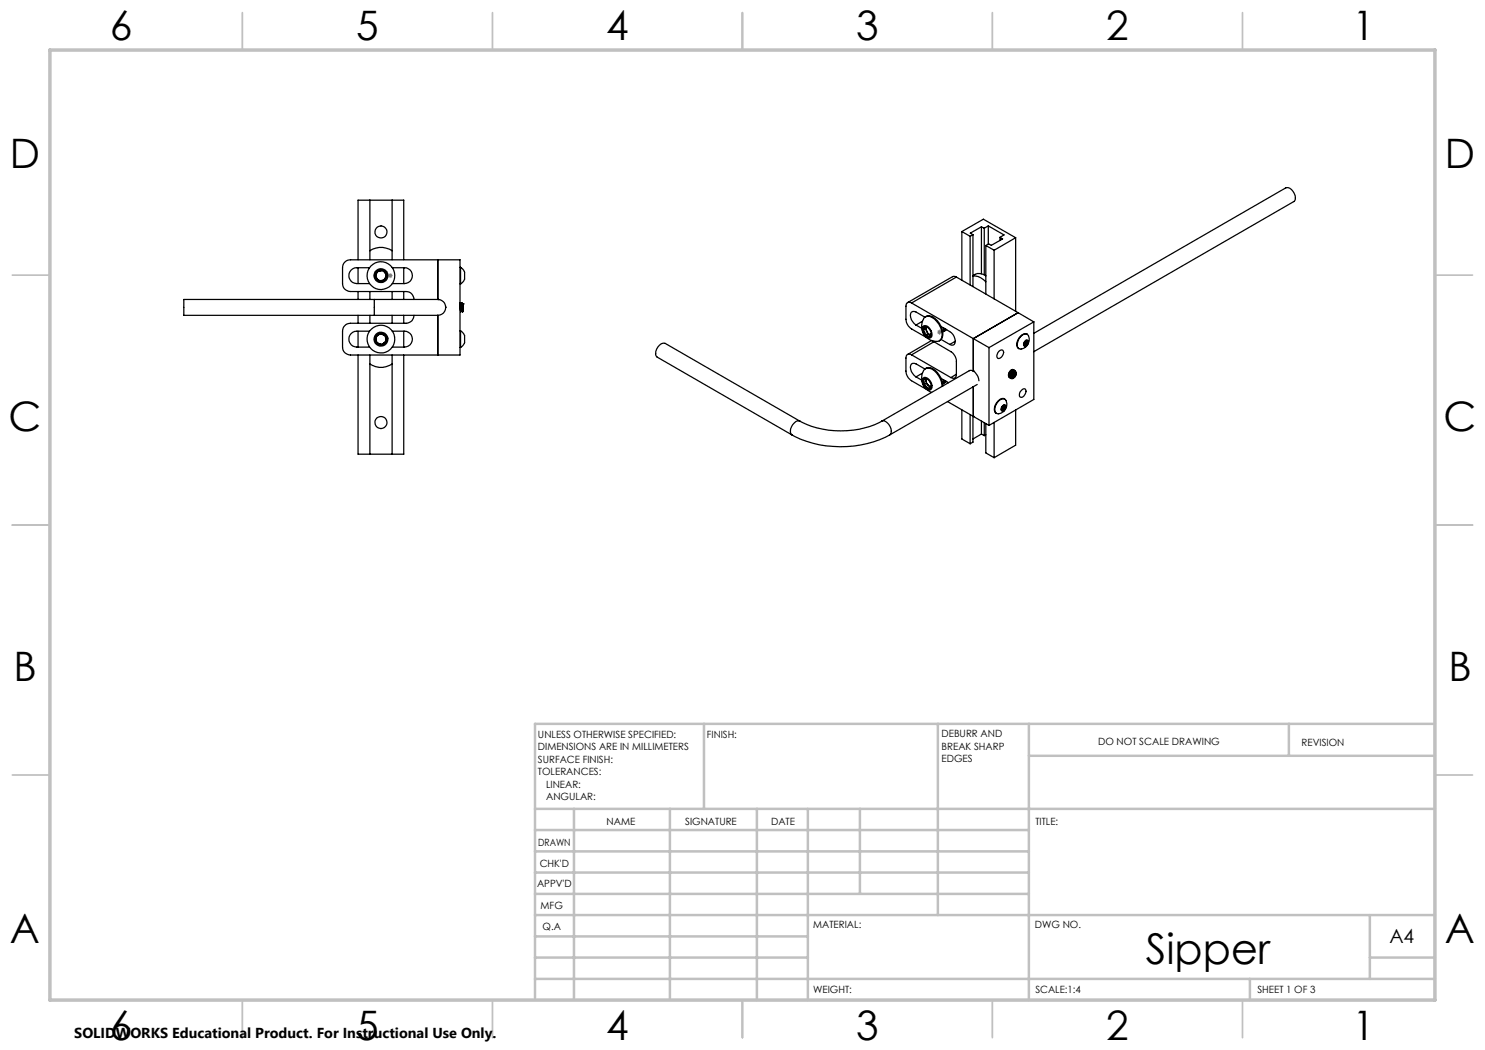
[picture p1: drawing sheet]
<svg xmlns="http://www.w3.org/2000/svg" width="297mm" height="210mm" viewBox="0 0 297 210" stroke-linecap="round" stroke-linejoin="round" font-family="sans-serif">
<path d="M77.5 55.1h1M77.7 54.8l.7 .7M78 54.6v1M78.4 54.8l-.7 .7M187.4 66.4h1M187.6 66.1l.7 .7M187.9 65.9v1M188.3 66.1l-.7 .7M201.8 74.7h1M201.9 74.4l.7 .7M202.3 74.2v1M202.6 74.4l-.7 .7" fill="none" stroke="#808080" stroke-width=".2"/>
<g fill="none" stroke="#c0c0c0" stroke-width=".35">
<path d="M48.5 2.5v7.5M98.5 2.5v7.5M148.5 2.5v7.5M198.5 2.5v7.5M248.5 2.5v7.5M2.5 55h7.5M287 55h7.5M2.5 105h7.5M287 105h7.5M2.5 155h7.5M287 155h7.5M48.5 200v7.5"/>
<path d="M98.5 200v7.5M148.5 200v7.5M198.5 200v7.5M248.5 200v7.5"/>
</g>
<g fill="none" stroke="#c0c0c0" stroke-width=".5">
<path d="M140.8 144.8v17M187.6 144.8v38.2M205.8 144.8v55.2M205.8 151.2h81.2M257.8 144.8v6.4M287 144.8h-180v55.2M107 161.8h180M107 178.8h98.8M107 174.5h98.8M107 170.3h98.8M107 166h98.8M114.8 161.8v38.2"/>
<path d="M134 161.8v38.2M151.4 161.8v38.2M161.6 161.8v38.2M172 161.8v17M107 195.8h180M107 191.5h54.6M107 187.3h54.6M107 183h180M250 195.8v4.2M274 191.5h13M274 183v12.8"/>
</g>
<path d="M10 10h277v190h-277z" fill="none" stroke="#c0c0c0" stroke-width=".7"/>
<g fill="none" stroke="#000" stroke-width=".25">
<path d="M71.6 52v-12h9.2v12M71.6 53.5v3.2M71.6 58.3v1.6M73.9 53.5h-2.5a1.59 1.59 0 0 0-1.6 1.6 1.59 1.59 0 0 0 1.6 1.6h2.5M74 50.2a3.9 3.9 0 0 1 4.4 0M74 40v12M74 58.3v1.6M74.9 59.9h12.7M74.9 59.9h-38.1v3.2h38.1M74.9 59.9v3.2M75 55.2l.7 1M75 55.2a1.08 1.08 0 0 0 .7 1"/>
<path d="M75.5 54.2a1.15 1.15 0 0 0-.5 1M75.5 54.2l-.5 1M76.7 54.1l-1.2 .1M76.7 54.1l-.8-.1-.4 .2M76.7 54.1a1.19 1.19 0 0 1 .6 .9M76.7 54.1l.6 .9M76.9 56l-1.2 .2M76.9 56a1.15 1.15 0 0 1-1.2 .2M77.3 55l-.4 1M77.3 55v.4l-.4 .6M78.4 40v12M78.4 58.3v1.6"/>
<path d="M78.5 53.5h2.4a1.59 1.59 0 0 1 1.6 1.6 1.59 1.59 0 0 1-1.6 1.6h-2.4M80.8 53.5v3.2M80.8 58.3v1.6M82.8 59.9a1.57 1.57 0 0 0-1.6-1.6h-11.1a1.57 1.57 0 0 1-1.6-1.6v-3.2a1.57 1.57 0 0 1 1.6-1.5h21.9v19h-21.9a1.57 1.57 0 0 1-1.6-1.6v-3.2a1.57 1.57 0 0 1 1.6-1.5h11.1a1.57 1.57 0 0 0 1.6-1.6M87.6 59.9a1.57 1.57 0 0 1 1.5 1.6M87.6 52v7.9M87.6 59.9h.2M92 53.5h.1M92 56.8h.1M92.1 53.5l.3 .1a2.22 2.22 0 0 1 .3 2.7l-.6 .5M92.1 53.5v3.3M191.3 55.4l-.4-.1h-.4l-9 5.2"/>
<path d="M191.3 55.4l-9 5.2M191.3 55.4l12.3 7.1M192.4 46.3l1.6 1M192.4 46.3l4.3-2.5 6.4 3.7M192.4 46.3v9.7M194 47.3v9.7M194.6 55.2a2.97 2.97 0 0 1 2.6 1.2M194.6 55.1a2.1 2.1 0 0 1 2.6 .1M194.6 46.9l-.6 .4M194.6 46.9v10.4M196.3 45.4l.5 .2M196.3 45.4l-2.2 1.2 .5 .3"/>
<path d="M196.3 45.4v9.3M196.8 45.6v9.4M197.2 49.1v9.7M197.2 49.1l1.6 1M197.7 45.2l3.1 1.8-.8 .5M197.7 45.2l-.9 .4M197.7 45.2v3.6M198.8 50.1v9.7M200 47.5l.5 .3-2.2 1.3-.6-.3-.5 .3M200 47.5v.6M203.1 47.5l-4.3 2.6M203.1 47.5v14.8"/>
<path d="M71.6 71v19.8h9.2v-19.8M71.6 63.1v1.6M71.6 66.2v3.2M73.9 66.2h-2.5a1.59 1.59 0 0 0-1.6 1.6 1.59 1.59 0 0 0 1.6 1.6h2.5M74 72.8a3.9 3.9 0 0 0 4.4 0M74 63.1v1.6M74 71v19.8M74.9 63.1h12.7M75.1 67.4l-.1 .5 .3 .6M75.1 67.4l.2 1.1M75.3 68.5l1.1 .5M75.3 68.5a1.22 1.22 0 0 0 1.1 .5"/>
<path d="M76 66.7l-.9 .7M76 66.7l-.6 .3-.3 .4M76 66.7l1.1 .4M76 66.7l.7 .1 .4 .3M77.1 67.1a1.09 1.09 0 0 1 .2 1.2M77.1 67.1l.2 1.2M77.3 68.3l-.9 .7M77.3 68.3l-.5 .5-.4 .2M78.4 63.1v1.6M78.4 71v19.8M78.5 66.2h2.4a1.59 1.59 0 0 1 1.6 1.6 1.59 1.59 0 0 1-1.6 1.6h-2.4M80.8 63.1v1.6"/>
<path d="M80.8 66.2v3.2M87.6 63.1v7.9M89.1 61.2v.3M89.1 61.5a1.57 1.57 0 0 1-1.5 1.6M92 60.6l.4 1.5-.2 .3M92 61l.2 1.4M92 60.6l.2 1.7M92 66.2h.1M92 69.5h.1M92.1 66.2l.3 .1a2.25 2.25 0 0 1 .1 2.9l-.4 .3M92.1 66.2v3.3M92.3 60.6l-.1 .3 .2 1.2"/>
<path d="M92.3 60.6l.2 1.8M92.3 60.6h.1M92.4 60.6l.1 .3M92.4 60.6l.1 1.4M92.5 62v.4M92.5 62l.1 .1M92.5 60.9l.1 .7M92.5 62.3h.1M92.6 60.9v.3M92.6 60.8h.1M92.6 61.6v.5M92.6 60.8v.4"/>
<path d="M92.6 62.1l-.1 .2M92.6 61.2v.4M92.6 60.8v.1M182.3 60.6a.69 .69 0 0 0-.8-.1 .69 .69 0 0 0-.3 .7v2.6a2.42 2.42 0 0 0 1.1 2l3 1.7M182.3 71a.69 .69 0 0 0-.8-.1 .69 .69 0 0 0-.3 .7v2.6a2.42 2.42 0 0 0 1.1 2l3 1.7M182.3 60.6l12.4 7.1M182.3 71l7.9 4.5M183.2 65l1.1 .6M183.2 75.4l1.1 .6M184.5 64.3l-1.3 .7M184.5 74.6l-1.3 .8M184.6 75.7a.78 .78 0 0 1 1.2 .2 1.41 1.41 0 0 1 .3 2.1 1.74 1.74 0 0 1-1.5-2.3z"/>
<path d="M184.6 66l.5 1M184.6 66l.4 .5 .1 .5M184.7 75.9l-.1 .4 .2 .7M184.7 75.9l.2 .5-.1 .6M184.7 65.2a1.56 1.56 0 0 1 1.7 1.8 .58 .58 0 0 1-.9 .5 1.78 1.78 0 0 1-.8-2.3zM184.8 63.6a1.71 1.71 0 0 1 2.5 .7 3.4 3.4 0 0 1 .8 3.7 2.04 2.04 0 0 1-2.7-.4 3.1 3.1 0 0 1-.6-4zM184.8 77l.8 .7M184.8 77l.4 .2 .4 .5M185 65.3a1.47 1.47 0 0 1 1.2 1.4M185 65.3a.49 .49 0 0 0-.4 .7M185 65.3l.5 .2M185 65.3l-.4 .7"/>
<path d="M185 63.4l-1.8-1a.77 .77 0 0 0-1 .1 .77 .77 0 0 0-.1 1 2.79 2.79 0 0 0 1.1 1.5M185 73.8l-1.8-1a.77 .77 0 0 0-1 .1 .77 .77 0 0 0-.1 1 2.79 2.79 0 0 0 1.1 1.5M185.1 73.8l.1-.1a1.78 1.78 0 0 1 2.3 .8 4.4 4.4 0 0 1 1.1 2.7M185.1 63.4a1.4 1.4 0 0 1 1.9 .3 3.4 3.4 0 0 1 1.2 4.2l-.3 .3M185.1 67l.3 .3 .5 .1M185.1 65.7l.2-.3-.1 .4 .1 .4M185.1 67l.5 .1 .3 .3M185.1 65.7l-.5 .3M185.1 65.7l.2 .5M185.2 75.8v.4M185.2 76.2l.5 .9M185.2 76.2l.1 .5"/>
<path d="M185.3 75.7l-.1 .5M185.3 76.7l-.5 .3M185.3 76.7l.4 .4M185.3 75.7a1.7 1.7 0 0 1 .9 1.8M185.3 75.7a.44 .44 0 0 0-.6 .2M185.3 75.7l-.6 .2M185.3 75.7l.2 .1M185.3 66.2l.7 .7M185.3 66.2l.3 .5M185.6 66.7l-.5 .3M185.6 66.7l.4 .2M185.7 77.1l.5 .3"/>
<path d="M185.7 77.1l.3 .4M186 66.9l.2 .1M186 77.5l-.4 .2M186.2 77.5l-.3 .2h-.3M186.2 77.5l-.6 .2M186.2 77.4l-.2 .1M186.2 77.1v.4M186.2 66.7l-.1 .6-.2 .1M186.2 66.8l-.3 .6M186.3 68.1l-4.8 2.8M186.4 68.1l3.8 2.2a2.37 2.37 0 0 1 1.1 2v2.6M186.8 68.4l-4.5 2.6"/>
<path d="M188.2 65.3a4.1 4.1 0 0 1 2.7 2.1 1.2 1.2 0 0 1-.3 1.6l-.7-.1M188.2 67.9l1.7 1M188.2 75.7l1.5 .8M188.4 77.3a4.1 4.1 0 0 0-2.5-3.6 1 1 0 0 0-1.2 .4 3 3 0 0 0 1.6 4.4M188.7 75.9l-.2 .9M188.7 65.6v.4l-.2 .4M188.7 76v.4l-.2 .4M188.8 65.6v.3l-.3 .5M188.9 66.2h.1M188.9 76.5v.1M189.1 76.2l-.1 .3-.4 .1M189.1 65.8v.3l-.4 .1"/>
<path d="M189.2 76.2l-.3 .3M189.2 65.9l-.3 .2M189.3 76.3l-.2 .1M189.3 65.9l-.2 .1M191.1 68.3l-1.2 .6M191.3 74.9a.67 .67 0 0 1-.3 .7 .67 .67 0 0 1-.8-.1M191.3 74.9l-1.1 .6M194.7 74.2h.1M194.7 74.2l-.4-.1h-.4l-17.5 10.1M194.7 74.2a2.73 2.73 0 0 1 1.1 2M194.7 67.7v6.5M194.7 77.3v6"/>
<path d="M194.7 67.7l3.1 1.8M195.4 76.9l-17.5 10.1M197.8 69.5v15.6M199.8 70.3l.3-.2 .4-.1a1.11 1.11 0 0 1-.9 1.7 .95 .95 0 0 1 .2-1.4zM200.9 79.8a.87 .87 0 0 0-1.3 .4 1.78 1.78 0 0 0-.4 2.4l.1 .1M202.3 75.4l.2 .2M202.4 75.3l.3 .1M202.4 75.1v.2M202.5 75.1h-.1M202.5 75.6l-.3 .1M202.6 74.5l.5-.2a.89 .89 0 0 1 0 1 .89 .89 0 0 1-.9 .4M202.6 74.5l.4-.1 .2 .2v.2l-.1 .5-.6 .3"/>
<path d="M202.6 74.5l-.3 .9M202.6 73.9a.98 .98 0 0 0-.8 .6 .98 .98 0 0 0 .2 1.1M202.6 74.9l.4 .2M202.6 74.9l-.1 .2M202.7 74.7l-.2 .4M202.7 74.7h.1M202.7 74.7l-.1 .2M202.7 74.4l-.3 .3-.1 .7M202.8 74.1l-.1-.1a1 1 0 0 0-.8 1.5l.3 .1M202.8 74.6l-.3 .4-.1 .3M202.8 74.6l.3 .1M202.8 74.6h-.1"/>
<path d="M202.9 74.1a.97 .97 0 0 0-.7 1.6M202.9 74.1h.1M203 75.1l-.3 .3M203.1 74.7l-.1 .4M203.1 74.3l-.1-.2a.98 .98 0 0 0-.8 1.6M203.6 62.5l-8.9 5.2M203.6 62.5l3.2 1.9M204.2 67.3a.93 .93 0 0 1 1.5-.1 1.8 1.8 0 0 1-.2 1.8 1.8 1.8 0 0 1-1.8 .7 1.91 1.91 0 0 1 .5-2.4zM204.3 78.1l.5-.4 .2 .1a1.11 1.11 0 0 1-1 1.6 .96 .96 0 0 1 .3-1.3zM204.8 68.9l.2 .2M205 68.3a.43 .43 0 0 1 .6-.2 .75 .75 0 0 1-.1 .8 .75 .75 0 0 1-.7 .2l-.1-.4zM205 68.9h-.2"/>
<path d="M205 68.9l-.2 .1M205.1 68.7l.3 .2M205.1 68.7l-.1 .2M205.2 68.5l-.2 .4M205.2 68.5l-.1 .2M205.3 68.2l-.1-.1v.4M205.3 68.2l.3 .2M205.3 68.2l-.1 .3M205.4 68.1a.76 .76 0 0 0-.6 .8M205.4 68.1l.2 .3M205.4 68.1l-.3 .1M205.4 68.9l-.4 .2"/>
<path d="M205.5 66.8a1.3 1.3 0 0 0-1.7 .9 1.48 1.48 0 0 0 0 2M205.6 68.4l-.2 .5M206.8 66.7l50.4-29.1a1.91 1.91 0 0 1 1.8 2.4l-.2 .3-52 30M206.8 64.4v15.5l-9 5.2M206.8 64.4l-9 5.1M158.4 87a21.4 21.4 0 0 0 19.5 0M160 84.2a18.2 18.2 0 0 0 16.4 0M160 84.2l-27-15.5a1.89 1.89 0 0 0-1.7 2.7l27.1 15.6M160 84.2a1.43 1.43 0 0 0-1.7 1.2 1.36 1.36 0 0 0 .1 1.6M176.4 84.2a1.47 1.47 0 0 1 1.6 1.2 1.36 1.36 0 0 1-.1 1.6M189.5 80.3l5.2 3M192.4 82v5.8l1.6 1"/>
<path d="M194 82.9v5.9M194.6 83.2v5.2l-.6 .4M194.7 83.3h.1M194.7 83.3l3.1 1.8M196.3 86.8l-1.7 1M196.3 84.2v2.6M196.3 86.8l.5 .3M196.8 84.6v2.5M197.2 84.7v5.9l1.6 .9M197.2 87l-.4 .1M198.8 84.5v7M199.7 80.2a.97 .97 0 0 1 1.5-.1 1.81 1.81 0 0 1-.2 1.9 1.81 1.81 0 0 1-1.8 .6 1.87 1.87 0 0 1 .5-2.4z"/>
<path d="M200.3 82l.4 .1M200.3 81.8v.2M200.3 81.9l.4 .2M200.5 81.2l.5-.2a.79 .79 0 0 1-.7 1.2l-.1-.6zM200.6 81.7l-.3 .2M200.6 81.7l-.2 .2M200.8 81.1a.83 .83 0 0 0-.5 .9M200.8 81.1l.3 .1M200.8 81.1v.2M200.8 81.1h-.1M200.8 81.5l.2 .2M200.8 81.5l-.2 .2"/>
<path d="M200.8 81.3l-.2 .4M200.8 81.3v.2M201 81.7l-.3 .4M201.1 81.2l-.1 .5M203.1 82v7l-4.3 2.5"/>
<circle cx="76.2" cy="55.1" r="1.39"/>
<circle cx="76.2" cy="46.4" r="1.21"/>
<circle cx="76.2" cy="55.1" r=".98"/>
<circle cx="76.2" cy="55.1" r="2.79"/>
<circle cx="76.2" cy="67.8" r="2.76"/>
<circle cx="76.2" cy="67.8" r=".99"/>
<circle cx="76.2" cy="67.8" r="1.39"/>
<circle cx="76.2" cy="84.5" r="1.21"/>
</g>
<text font-size="8.5" x="229.2" y="192.7">Sipper</text>
<g font-size="8.1">
<text x="22" y="8">6</text>
<text x="71.2" y="8">5</text>
<text x="121.2" y="8">4</text>
<text x="171.3" y="8">3</text>
<text x="221.3" y="8">2</text>
<text x="270.5" y="8">1</text>
<text x="2" y="33.6">D</text>
<text x="289" y="33.6">D</text>
<text x="1.7" y="86.1">C</text>
<text x="288.7" y="86.1">C</text>
<text x="2.7" y="136.1">B</text>
<text x="289.7" y="136.1">B</text>
<text x="2" y="188.6">A</text>
<text x="289" y="188.6">A</text>
<text x="22" y="208">6</text>
<text x="71.2" y="208">5</text>
<text x="121.2" y="208">4</text>
<text x="171.3" y="208">3</text>
<text x="221.3" y="208">2</text>
<text x="270.5" y="208">1</text>
</g>
<text font-size="3.9" x="277.9" y="188.5">A4</text>
<text font-size="2.9" x="14.9" y="207.6">SOLIDWORKS Educational Product. For Instructional Use Only.</text>
<g font-size="2">
<text x="107.6" y="147.6">UNLESS OTHERWISE SPECIFIED:</text>
<text x="141.4" y="147.6">FINISH:</text>
<text x="188.3" y="147.5">DEBURR AND</text>
<text x="188.3" y="150">BREAK SHARP</text>
<text x="219.6" y="149">DO NOT SCALE DRAWING</text>
<text x="260.3" y="149.2">REVISION</text>
<text x="107.6" y="150.1">DIMENSIONS ARE IN MILLIMETERS</text>
<text x="107.6" y="152.6">SURFACE FINISH:</text>
<text x="107.6" y="155.1">TOLERANCES:</text>
<text x="188.3" y="152.5">EDGES</text>
<text x="109.2" y="157.6">LINEAR:</text>
<text x="109.2" y="160.1">ANGULAR:</text>
<text x="121.3" y="165">NAME</text>
<text x="137" y="164.9">SIGNATURE</text>
<text x="154.2" y="164.9">DATE</text>
<text x="207.1" y="164.9">TITLE:</text>
<text x="107.6" y="169.1">DRAWN</text>
<text x="107.9" y="173.3">CHK'D</text>
<text x="107.4" y="177.4">APPV'D</text>
<text x="108.1" y="181.8">MFG</text>
<text x="108.5" y="186">Q.A</text>
<text x="162.6" y="185.5">MATERIAL:</text>
<text x="207" y="185.5">DWG NO.</text>
<text x="162.6" y="198.5">WEIGHT:</text>
<text x="207.1" y="198.6">SCALE:1:4</text>
<text x="251.5" y="198.6">SHEET 1 OF 3</text>
</g>
</svg>
